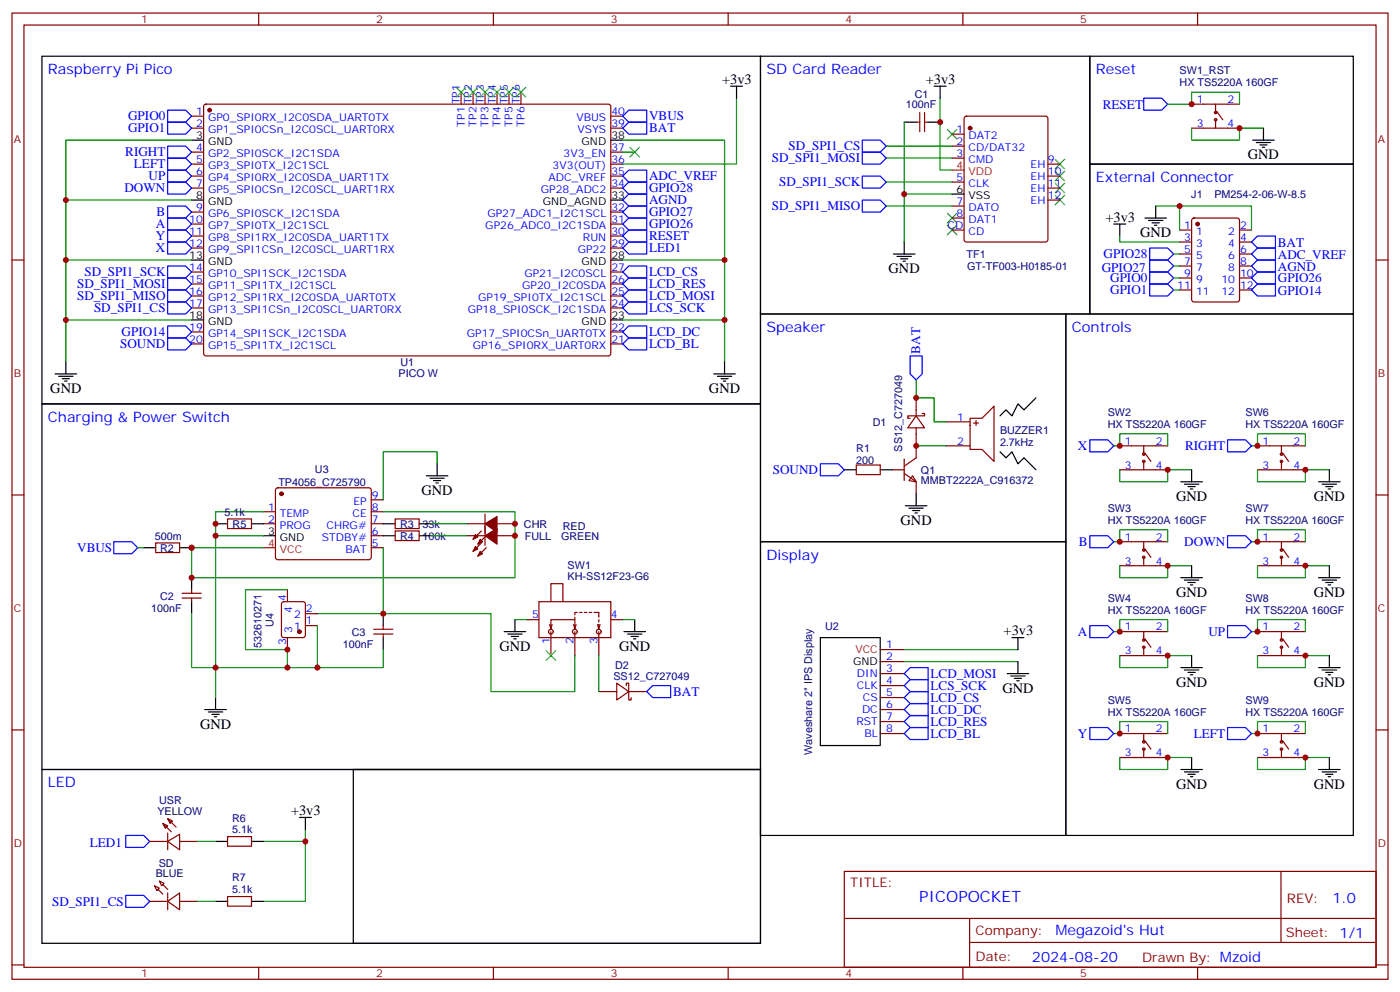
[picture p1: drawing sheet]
<svg xmlns="http://www.w3.org/2000/svg" width="412mm" height="292mm" viewBox="0 0 412 292" stroke-linecap="round" stroke-linejoin="round" font-family="sans-serif">
<g fill="none" stroke="#870000" stroke-width=".35">
<path d="M3.5 3.8h405.4v284.4h-405.4zM7.1 7.4h398.2v277.3h-398.2zM76.2 3.8v3.6M145.3 3.8v3.6M214.5 3.8v3.6M283.6 3.8v3.6M352.8 3.8v3.6M56.4 34.2h3.6M56.4 37.7h3.6M60.2 30.9l.5-.2h118.8l.4 .7v72.9l-.7 .4h-118.8l-.4-.7v-72.6zM135.8 27.1v3.6M139.3 27.1v3.6"/>
<path d="M142.9 27.1v3.6M146.4 27.1v3.6M149.9 27.1v3.6M153.5 27.1v3.6M179.9 34.2h3.5M179.9 37.7h3.5M269.9 35.9h1M270.9 33.1v5.7M272.3 33.1v5.7M272.3 35.9h1.1M280.5 39.5h3.5M284.2 34.4l.5-.2h23.3l.6 .4 .1 35.9-.5 .7h-23.5l-.7-.4v-35.9z"/>
<path d="M351 37.7h14.1M351 30.7h14.1M358.1 30.7v2.4M358.1 35.2v2.5M358.4 32.8l1.8 2.4M56.4 44.8h3.6M56.4 48.3h3.6M56.4 51.8h3.6M56.4 55.4h3.6M179.9 44.8h3.5M179.9 48.3h3.5M179.9 51.8h3.5"/>
<path d="M179.9 55.4h3.5M280.5 43h3.5M280.5 46.5h3.5M280.5 53.6h3.5M308.7 48.3h3.5M308.7 51.8h3.5M308.7 55.4h3.5M308.7 58.9h3.5M3.5 76.5h3.6M56.4 62.4h3.6M56.4 65.9h3.6M56.4 69.5h3.6"/>
<path d="M56.4 73h3.6M179.9 62.4h3.5M179.9 65.9h3.5M179.9 69.5h3.5M179.9 73h3.5M280.5 60.6h3.5M280.5 64.2h3.5M280.5 67.7h3.5M347.5 67.7h3.5M347.5 71.2h3.5M347.5 74.8h3.5M347.5 78.3h3.5"/>
<path d="M351.2 64.4l.5-.2h12.7l.7 .4v23.6l-.4 .6-13 .1-.6-.5-.1-23.5zM365.1 67.7h3.6M365.1 71.2h3.6M365.1 74.8h3.6M365.1 78.3h3.6M405.3 76.5h3.6M56.4 80h3.6M56.4 83.6h3.6M56.4 87.1h3.6M56.4 90.6h3.6M56.4 97.7h3.6M179.9 80h3.5"/>
<path d="M179.9 83.6h3.5M179.9 87.1h3.5M179.9 90.6h3.5M179.9 97.7h3.5M347.5 85.3h3.5M347.5 81.8h3.5M365.1 85.3h3.6M365.1 81.8h3.6M56.4 101.2h3.6M179.9 101.2h3.5M269.9 117.1v5.3M252.2 136.8h7.1v2.9h-7.1z"/>
<path d="M262.8 138.3h3.5M266.3 139.3l3.6 2.5v3.5M266.3 135.1v6.3M269.9 122.4l2.4 3.5h-4.9zM269.9 125.9v8.8l-3.6 2.5M271.6 121.7h.7v.7h-4.9v.7h.7M278.7 131.2h7.1M278.7 124.1h7.1M285.8 123.1h3.5l3.5-3.5v16.2l-3.5-3.5h-3.5zM286.8 124.5h1.4M287.5 123.8v1.4M329.8 131.2h14.2"/>
<path d="M329.8 138.3h14.2M336.9 131.2v2.5M336.9 135.8v2.5M337.3 133.3l1.7 2.5M370.4 131.2h14.1M370.4 138.3h14.1M377.5 131.2v2.5M377.5 135.8v2.5M377.8 133.3l1.8 2.5M3.5 145.7h3.6M45.9 159.8h7v2.8h-7zM67 152.7h7.1v2.8h-7.1z"/>
<path d="M77.6 150.6h3.5M77.6 154.1h3.5M81.4 143.8l.4-.3h26.9l.5 .3 .2 .5-.1 20-.6 .4-27.1-.1-.5-.6v-19.7zM109.4 150.6h3.5M109.4 154.1h3.5M109.4 157.7h3.5M109.4 147.1h3.5M116.4 152.7h7.1v2.8h-7.1zM116.4 156.2h7.1v2.9h-7.1zM137.6 154.1h5.3M137.6 157.7h5.3M141.8 156.2l-2.5 2.5"/>
<path d="M141.8 159.8l-2.5 2.4M142.9 151.3v9.2M143.2 157.7l-2.4 2.4M146.4 154.1h5.3M146.4 157.7h5.3M268.8 140l1.1 1.8-2.1-.4zM329.8 159.4h14.2M336.9 159.4v2.5M370.4 159.4h14.1M377.5 159.4v2.5M405.3 145.7h3.6M53.6 176h5.7"/>
<path d="M53.6 174.6h5.7M56.4 173.5v1.1M56.4 176v1.1M83.1 177.3l.5-.2h5.7l.6 .4 .1 9.4-.5 .7h-5.9l-.6-.4-.1-9.4zM84.7 173.5v3.6M109.4 161.2h3.5M143.2 161.2l-2.4 2.5M158.7 177.1h21.2v10.5h-21.2zM162.3 177.1v-5.3h3.5v5.3M329.8 166.5h14.2M336.9 164v2.5M337.3 161.5l1.7 2.5"/>
<path d="M370.4 166.5h14.1M377.5 164v2.5M377.8 161.5l1.8 2.5M84.7 187.6v3.6M90 184.1h3.5M90 180.6h3.5M110.1 186.6h5.6M110.1 185.2h5.6M112.9 184.1v1.1M112.9 186.6v1M155.2 182.4h3.5M161.9 183.8l.4 1.4"/>
<path d="M162.3 185.2v-2.8h7v2.8M162.3 185.9v7M162.6 183.8l-.3 1.4M169 183.8l.3 1.4M169.3 181.6v.8M169.3 185.9v7M169.7 183.8l-.4 1.4M170 180.2h-.7v.7M170.7 180.2h.7M172.2 180.2h.7M173.6 180.2h.7M175 180.2h1.4v1.4"/>
<path d="M176 183.8l.4 1.4 .3-1.4M176.4 182.4v.7M176.4 183.8v.7M176.4 185.9v7M179.9 182.4h3.5M259.3 191.2h7M259.3 194.7h7M259.3 198.2h7M329.8 185.9h14.2M329.8 192.9h14.2M336.9 185.9v2.4M336.9 190.5v2.4"/>
<path d="M337.3 188l1.7 2.5M370.4 185.9h14.1M370.4 192.9h14.1M377.5 185.9v2.4M377.5 190.5v2.4M377.8 188l1.8 2.5M3.5 214.8h3.6M176.4 203.5h5.3M181.7 201l3.5 2.5-3.5 2.5zM184.5 201.8v-.8h.7v5h.7v-.7M185.2 203.5h5.3M259.3 201.8h7"/>
<path d="M259.3 205.3h7M259.3 208.8h7M259.3 212.3h7M259.3 215.9h7M329.8 215.9h14.2M336.9 215.9v2.4M337.3 218l1.7 2.5M370.4 215.9h14.1M377.5 215.9v2.4M377.8 218l1.8 2.5M405.3 214.8h3.6M329.8 222.9h14.2"/>
<path d="M336.9 220.5v2.4M370.4 222.9h14.1M377.5 220.5v2.4M44.1 247.6h5.3M46.9 259.3l1.4 .7-.7 .7zM48 242.3l1.4 .7-.7 .7zM48 242.3l2.4 2.5M49.4 247.6l3.5-2.1v4.6zM49.4 240.9l1.4 .7-.7 .7zM49.4 245.1v5M49.4 240.9l2.5 2.5M52.9 247.6h5.3"/>
<path d="M67 246.2h7.1v2.8h-7.1zM248.7 256.4h156.6v28.3h-156.6zM377.3 256.5v20.8M44.1 265.3h5.3M45.5 260.7l1.4 .7-.7 .7zM49.4 265.3l3.5-2.5v4.9zM49.4 262.8v4.9M52.9 265.3h5.3M67 263.8h7.1v2.9h-7.1zM248.7 270.3h156.5M285.6 277.3h119.6M285.6 270.3v14.1"/>
<path d="M3.5 284h3.6M76.2 284.7v3.5M145.3 284.7v3.5M214.5 284.7v3.5M283.6 284.7v3.5M352.8 284.7v3.5M405.3 284h3.6"/>
<circle cx="358.1" cy="33.1" r=".35"/>
<circle cx="358.1" cy="35.2" r=".35"/>
<circle cx="336.9" cy="135.8" r=".35"/>
<circle cx="336.9" cy="133.7" r=".35"/>
<circle cx="377.5" cy="133.7" r=".35"/>
<circle cx="377.5" cy="135.8" r=".35"/>
<circle cx="336.9" cy="164" r=".35"/>
<circle cx="336.9" cy="161.9" r=".35"/>
<circle cx="377.5" cy="164" r=".35"/>
<circle cx="377.5" cy="161.9" r=".35"/>
<circle cx="162.3" cy="185.9" r=".71"/>
<circle cx="169.3" cy="185.9" r=".71"/>
<circle cx="176.4" cy="185.9" r=".71"/>
<circle cx="336.9" cy="190.5" r=".35"/>
<circle cx="336.9" cy="188.3" r=".35"/>
<circle cx="377.5" cy="190.5" r=".35"/>
<circle cx="377.5" cy="188.3" r=".35"/>
<circle cx="336.9" cy="218.3" r=".35"/>
<circle cx="377.5" cy="218.3" r=".35"/>
<circle cx="336.9" cy="220.5" r=".35"/>
<circle cx="377.5" cy="220.5" r=".35"/>
</g>
<g fill="#870000" stroke="#870000" stroke-width=".35">
<path d="M140.1 157.3l.7 .7-1.5 .7z"/>
<path d="M141.5 158.7l.7 .7-1.4 .7z"/>
<path d="M142.9 154.1l3.5-2.1v4.6z"/>
<path d="M140.1 160.8l.7 .7-1.5 .7z"/>
<path d="M141.5 162.2l.7 .7-1.4 .8z"/>
<path d="M142.9 157.7l3.5-2.2v4.6z"/>
<path d="M46.6 261.7l1.4 1.4z"/>
<path d="M48 260.3l1.4 1.4z"/>
<circle cx="61.7" cy="32.4" r=".53"/>
<circle cx="285.7" cy="37.7" r=".53"/>
<circle cx="352.8" cy="65.9" r=".53"/>
<circle cx="82.9" cy="145.3" r=".53"/>
<circle cx="88.2" cy="185.9" r=".53"/>
</g>
<g fill="none" stroke="#000" stroke-width=".35">
<path d="M12.3 16.5h211.7v102.4h-211.7zM224 16.5h97v75.9h-97zM321 16.5h77.6v31.8h-77.6zM215.2 25.4h3.5M217 25.4v3.5M266.3 35.9h3.6M273.4 35.9h3.5M275.2 25.4h3.5M276.9 25.4v3.5M372.2 37.7v3.5M56.4 41.2h3.6M56.4 58.9h3.6"/>
<path d="M179.9 41.2h3.5M179.9 58.9h3.5M280.5 57.1h3.5M321 48.3h77.6v44.1h-77.6zM369 41.2h6.4M370.1 41.9h4.2M371.1 42.7h2.1M371.8 43.4h.7M56.4 76.5h3.6M179.9 76.5h3.5M263.2 74.8h6.3M264.2 75.5h4.3"/>
<path d="M265.3 76.2h2.1M266 76.9h.7M266.3 71.2v3.6M328.1 65.9h3.5M329.8 65.9v3.6M337.3 64.2h6.3M338.3 64.9h4.2M339.4 65.6h2.1M340.1 66.3h.7M340.4 60.6v3.6M56.4 94.2h3.6M179.9 94.2h3.5"/>
<path d="M224 92.4h90v67h-90zM314 92.4h84.6v153.5h-84.6zM12.3 118.9h211.7v107.5h-211.7zM16.2 110h6.4M17.3 110.7h4.2M18.3 111.4h2.2M19 112.1h.8M19.4 106.5v3.5M210.3 110h6.3M211.3 110.7h4.2M212.4 111.4h2.1M213.1 112.1h.7"/>
<path d="M213.4 106.5v3.5M305.2 117.1l-3.6 3.5-1.7-1.7-1.8 3.5-1.8-1.8-1.7 1.8M128.8 136.5v3.5M248.7 138.3h3.5M259.3 138.3h3.5M294.6 133l1.7 1.7 1.8-1.7 1.8 3.5 1.7-1.8 3.6 3.6M351 138.3v3.5M391.6 138.3v3.5M63.5 154.1h3.5M74.1 154.1h3.5M77.6 157.7h3.5M112.9 157.7h3.5"/>
<path d="M112.9 154.1h3.5M123.5 157.7h3.5M123.5 154.1h3.5M125.6 140h6.3M126.6 140.7h4.3M127.7 141.4h2.1M128.4 142.1h.7M224 159.4h90v86.5h-90zM266.7 148.8h6.3M267.8 149.5h4.2M268.8 150.2h2.1M269.5 151h.7"/>
<path d="M269.9 145.3v3.5M347.8 141.8h6.4M348.9 142.5h4.2M350 143.2h2.1M350.7 143.9h.7M388.4 141.8h6.4M389.5 142.5h4.2M390.5 143.2h2.1M391.2 143.9h.7M42.3 161.2h3.6M52.9 161.2h3.5M56.4 170v3.5"/>
<path d="M56.4 177.1v3.5M347.8 170h6.4M348.9 170.7h4.2M350 171.4h2.1M350.7 172.1h.7M351 166.5v3.5M388.4 170h6.4M389.5 170.7h4.2M390.5 171.4h2.1M391.2 172.1h.7M391.6 166.5v3.5M112.9 180.6v3.5"/>
<path d="M112.9 187.6v3.6M148.5 185.9h6.4M149.6 186.6h4.2M150.6 187.3h2.2M151.3 188h.7M151.7 182.4v3.5M183.8 185.9h6.3M184.9 186.6h4.2M185.9 187.3h2.1M186.6 188h.7M187 182.4v3.5M241.7 187.6h17.6v31.8h-17.6z"/>
<path d="M296.7 198.2h6.3M297.7 198.9h4.3M298.1 187.6h3.5M298.8 199.6h2.1M299.9 187.6v3.6M299.9 194.7v3.5M347.8 196.5h6.4M348.9 197.2h4.2M350 197.9h2.1M350.7 198.6h.7M351 192.9v3.6M388.4 196.5h6.4"/>
<path d="M389.5 197.2h4.2M390.5 197.9h2.1M391.2 198.6h.7M391.6 192.9v3.6M60.3 208.8h6.4M61.4 209.5h4.2M62.4 210.2h2.2M63.1 210.9h.8M63.5 205.3v3.5M299.5 200.3h.7M12.3 226.4h211.7v51.2h-211.7zM104.1 226.4h119.9v51.2h-119.9z"/>
<path d="M347.8 226.4h6.4M348.9 227.2h4.2M350 227.9h2.1M350.7 228.6h.7M351 222.9v3.5M388.4 226.4h6.4M389.5 227.2h4.2M390.5 227.9h2.1M391.2 228.6h.7M391.6 222.9v3.5M63.5 247.6h3.5M74.1 247.6h3.5"/>
<path d="M88.2 240.6h3.5M90 240.6v3.5M63.5 265.3h3.5M74.1 265.3h3.5"/>
</g>
<g fill="none" stroke="#008700" stroke-width=".35">
<path d="M217 28.9v19.4h-33.6M266.3 35.9v21.2M276.9 28.9v21.2h3.6M344 30.7h7v-3.6h14.1v3.6M351 37.7v3.5h14.1v-3.5h7.1M19.4 58.9h37M56.4 41.2h-37v65.3M183.4 41.2h30v35.3M183.4 44.8h3.6M261.1 43h19.4M261.1 53.6h19.4M261.1 46.5h19.4"/>
<path d="M280.5 57.1h-14.2v14.1M19.4 76.5h37M183.4 76.5h30v17.7h-30M261.1 60.6h19.4M329.8 69.5v1.7h17.7M340.4 60.6h28.3v7.1M345.7 78.3h1.8M345.7 74.8h1.8M347.5 60.6v7.1M19.4 94.2h37M213.4 94.2v12.3M345.7 85.3h1.8"/>
<path d="M345.7 81.8h1.8M269.9 111.8v5.3h5.3v7h3.5M128.8 136.5v-3.5h-15.9v14.1M269.9 131.2h8.8M328.1 131.2h1.7v-3.5h14.2v3.5M329.8 138.3v3.5h14.2v-3.5h7M368.7 131.2h1.7v-3.5h14.1v3.5M370.4 138.3v3.5h14.1v-3.5h7.1M63.5 157.7v47.6M77.6 150.6h-14.1v7.1h14.1M112.9 150.6h38.8v19.4h-95.3v-8.8h21.2M127 154.1h10.6"/>
<path d="M127 157.7h10.6M328.1 159.4h1.7v-3.5h14.2v3.5M368.7 159.4h1.7v-3.5h14.1v3.5M40.6 161.2h1.7M84.7 173.5h-12.4v17.7h12.4v5.3M112.9 161.2v19.4h-19.4M329.8 166.5v3.5h14.2v-3.5h7M370.4 166.5v3.5h14.1v-3.5h7.1M56.4 180.6v15.9h56.5v-5.3M93.5 184.1v12.4M112.9 180.6h31.7v22.9h24.7v-10.6M151.7 182.4h3.5"/>
<path d="M176.4 192.9v10.6M183.4 182.4h3.6M266.3 194.7h33.6M266.3 191.2h33.6M328.1 185.9h1.7v-3.5h14.2v3.5M329.8 192.9v3.6h14.2v-3.6h7M368.7 185.9h1.7v-3.5h14.1v3.5M370.4 192.9v3.6h14.1v-3.6h7.1M328.1 215.9h1.7v-3.6h14.2v3.6M368.7 215.9h1.7v-3.6h14.1v3.6M329.8 222.9v3.5h14.2v-3.5h7M370.4 222.9v3.5h14.1v-3.5h7.1"/>
<path d="M58.2 247.6h5.3M77.6 247.6h12.4v17.7h-12.4M90 244.1v3.5M58.2 265.3h5.3"/>
</g>
<g fill="none" stroke="#3c3" stroke-width=".35">
<path d="M134.4 25.7l2.8 2.8M137.2 25.7l-2.8 2.8M137.9 25.7l2.9 2.8M140.8 25.7l-2.9 2.8M141.5 25.7l2.8 2.8M144.3 25.7l-2.8 2.8M145 25.7l2.8 2.8M147.8 25.7l-2.8 2.8M148.5 25.7l2.8 2.8M151.3 25.7l-2.8 2.8M152 25.7l2.9 2.8M154.9 25.7l-2.9 2.8"/>
<path d="M279 38.1l2.9 2.8M281.9 38.1l-2.9 2.8M185.6 43.4l2.8 2.8M188.4 43.4l-2.8 2.8M310.8 57.5l2.8 2.8M310.8 53.9l2.8 2.9M310.8 50.4l2.8 2.8M310.8 46.9l2.8 2.8M313.6 57.5l-2.8 2.8M313.6 53.9l-2.8 2.9M313.6 50.4l-2.8 2.8M313.6 46.9l-2.8 2.8"/>
<path d="M279 66.3l2.9 2.8M279 62.8l2.9 2.8M281.9 66.3l-2.9 2.8M281.9 62.8l-2.9 2.8M160.9 191.5l2.8 2.8M163.7 191.5l-2.8 2.8"/>
</g>
<g fill="none" stroke="#00f" stroke-width=".35">
<path d="M49.4 32.4h5.3l1.7 1.8-1.7 1.7h-5.3zM49.4 35.9h5.3l1.7 1.8-1.7 1.8h-5.3zM183.4 37.7l1.8-1.8h5.3v3.6h-5.3zM185.2 32.4h5.3v3.5h-5.3l-1.8-1.7zM336.9 28.9h5.3l1.8 1.8-1.8 1.7h-5.3zM49.4 43h5.3l1.7 1.8-1.7 1.7h-5.3zM49.4 46.5h5.3l1.7 1.8-1.7 1.8h-5.3zM49.4 50.1h5.3l1.7 1.7-1.7 1.8h-5.3zM49.4 53.6h5.3l1.7 1.8-1.7 1.7h-5.3zM183.4 55.4l1.8-1.8h5.3v3.5h-5.3zM183.4 58.9l1.8-1.8h5.3v3.5h-5.3zM185.2 50.1h5.3v3.5h-5.3l-1.8-1.8z"/>
<path d="M254 58.9h5.3l1.8 1.7-1.8 1.8h-5.3zM254 44.8h5.3l1.8 1.7-1.8 1.8h-5.3zM254 41.2h5.3l1.8 1.8-1.8 1.8h-5.3zM254 51.8h5.3l1.8 1.8-1.8 1.8h-5.3zM49.4 60.6h5.3l1.7 1.8-1.7 1.8h-5.3zM49.4 64.2h5.3l1.7 1.7-1.7 1.8h-5.3zM49.4 67.7h5.3l1.7 1.8-1.7 1.7h-5.3zM49.4 71.2h5.3l1.7 1.8-1.7 1.8h-5.3zM49.4 78.3h5.3l1.7 1.7-1.7 1.8h-5.3zM183.4 62.4l1.8-1.8h5.3v3.6h-5.3zM183.4 65.9l1.8-1.7h5.3v3.5h-5.3zM183.4 73l1.8-1.8h5.3v3.6h-5.3z"/>
<path d="M185.2 67.7h5.3v3.5h-5.3l-1.8-1.7zM338.7 76.5h5.3l1.7 1.8-1.7 1.7h-5.3zM338.7 73h5.3l1.7 1.8-1.7 1.7h-5.3zM368.7 74.8l1.7-1.8h5.3v3.5h-5.3zM370.4 76.5h5.3v3.5h-5.3l-1.7-1.7zM370.4 69.5h5.3v3.5h-5.3l-1.7-1.8zM49.4 81.8h5.3l1.7 1.8-1.7 1.7h-5.3zM49.4 85.3h5.3l1.7 1.8-1.7 1.8h-5.3zM49.4 88.9h5.3l1.7 1.7-1.7 1.8h-5.3zM49.4 95.9h5.3l1.7 1.8-1.7 1.7h-5.3zM49.4 99.4h5.3l1.7 1.8-1.7 1.8h-5.3zM183.4 80l1.8-1.7h5.3v3.5h-5.3z"/>
<path d="M183.4 83.6l1.8-1.8h5.3v3.5h-5.3zM183.4 87.1l1.8-1.8h5.3v3.6h-5.3zM183.4 90.6l1.8-1.7h5.3v3.5h-5.3zM183.4 97.7l1.8-1.8h5.3v3.5h-5.3zM338.7 80h5.3l1.7 1.8-1.7 1.8h-5.3zM338.7 83.6h5.3l1.7 1.7-1.7 1.8h-5.3zM368.7 81.8l1.7-1.8h5.3v3.6h-5.3zM370.4 83.6h5.3v3.5h-5.3l-1.7-1.8zM183.4 101.2l1.8-1.8h5.3v3.6h-5.3zM268.1 104.7h3.5v5.3l-1.7 1.8-1.8-1.8zM241.7 136.5h5.2l1.8 1.8-1.8 1.7h-5.2zM321 129.4h5.3l1.8 1.8-1.8 1.8h-5.3z"/>
<path d="M361.6 129.4h5.3l1.8 1.8-1.8 1.8h-5.3zM33.5 159.4h5.3l1.8 1.8-1.8 1.7h-5.3zM321 157.7h5.3l1.8 1.7-1.8 1.8h-5.3zM361.6 157.7h5.3l1.8 1.7-1.8 1.8h-5.3zM266.3 198.2l1.8-1.7h5.3v3.5h-5.3zM321 184.1h5.3l1.8 1.8-1.8 1.7h-5.3zM361.6 184.1h5.3l1.8 1.8-1.8 1.7h-5.3zM190.5 203.5l1.8-1.7h5.3v3.5h-5.3zM266.3 205.3l1.8-1.8h5.3v3.5h-5.3zM266.3 212.3l1.8-1.7h5.3v3.5h-5.3zM266.3 201.8l1.8-1.8h5.3v3.5h-5.3zM266.3 208.8l1.8-1.8h5.3v3.6h-5.3z"/>
<path d="M266.3 215.9l1.8-1.8h5.3v3.5h-5.3zM321 214.1h5.3l1.8 1.8-1.8 1.7h-5.3zM361.6 214.1h5.3l1.8 1.8-1.8 1.7h-5.3zM37 245.9h5.3l1.8 1.7-1.8 1.8h-5.3zM37 263.5h5.3l1.8 1.8-1.8 1.7h-5.3z"/>
</g>
<path d="M280.5 50.1h3.5M77.6 161.2h3.5" fill="none" stroke="#f00" stroke-width=".35"/>
<g fill="#c00">
<circle cx="19.4" cy="76.5" r=".88"/>
<circle cx="19.4" cy="94.2" r=".88"/>
<circle cx="19.4" cy="58.9" r=".88"/>
<circle cx="213.4" cy="94.2" r=".88"/>
<circle cx="213.4" cy="76.5" r=".88"/>
<circle cx="276.9" cy="35.9" r=".88"/>
<circle cx="266.3" cy="57.1" r=".88"/>
<circle cx="347.5" cy="60.6" r=".88"/>
<circle cx="365.1" cy="37.7" r=".88"/>
<circle cx="351" cy="30.7" r=".88"/>
<circle cx="269.9" cy="117.1" r=".88"/>
<circle cx="269.9" cy="131.2" r=".88"/>
<circle cx="344" cy="138.3" r=".88"/>
<circle cx="329.8" cy="131.2" r=".88"/>
<circle cx="329.8" cy="159.4" r=".88"/>
<circle cx="344" cy="166.5" r=".88"/>
<circle cx="329.8" cy="185.9" r=".88"/>
<circle cx="344" cy="192.9" r=".88"/>
<circle cx="329.8" cy="215.9" r=".88"/>
<circle cx="344" cy="222.9" r=".88"/>
<circle cx="370.4" cy="131.2" r=".88"/>
<circle cx="384.5" cy="138.3" r=".88"/>
<circle cx="370.4" cy="159.4" r=".88"/>
<circle cx="384.5" cy="166.5" r=".88"/>
<circle cx="370.4" cy="185.9" r=".88"/>
<circle cx="384.5" cy="192.9" r=".88"/>
<circle cx="370.4" cy="215.9" r=".88"/>
<circle cx="384.5" cy="222.9" r=".88"/>
<circle cx="56.4" cy="161.2" r=".88"/>
<circle cx="63.5" cy="154.1" r=".88"/>
<circle cx="56.4" cy="170" r=".88"/>
<circle cx="151.7" cy="154.1" r=".88"/>
<circle cx="151.7" cy="157.7" r=".88"/>
<circle cx="63.5" cy="157.7" r=".88"/>
<circle cx="90" cy="247.6" r=".88"/>
<circle cx="112.9" cy="180.6" r=".88"/>
<circle cx="93.5" cy="196.5" r=".88"/>
<circle cx="84.7" cy="196.5" r=".88"/>
<circle cx="84.7" cy="191.2" r=".88"/>
<circle cx="63.5" cy="196.5" r=".88"/>
</g>
<text font-size="4.6" fill="#00f" x="270.8" y="265.5">PICOPOCKET</text>
<g font-size="4.2" fill="#00f">
<text x="14.1" y="21.8">Raspberry Pi Pico</text>
<text x="225.8" y="21.8">SD Card Reader</text>
<text x="322.8" y="21.8">Reset</text>
<text x="322.8" y="53.6">External Connector</text>
<text x="225.8" y="97.7">Speaker</text>
<text x="315.7" y="97.7">Controls</text>
<text x="14.1" y="124.1">Charging &amp; Power Switch</text>
<text x="225.8" y="164.7">Display</text>
<text x="14.1" y="231.7">LED</text>
<text x="392.5" y="265.7">1.0</text>
<text x="310.9" y="275.3">Megazoid's Hut</text>
<text x="304" y="283.1">2024-08-20</text>
</g>
<g font-size="4.2">
<text x="212.7" y="24.7">+3v3</text>
<text x="272.7" y="24.7">+3v3</text>
<text x="367.6" y="46.9">GND</text>
<text x="325.6" y="65.2">+3v3</text>
<text x="335.8" y="69.8">GND</text>
<text x="261.8" y="80.4">GND</text>
<text x="14.8" y="115.7">GND</text>
<text x="208.8" y="115.7">GND</text>
<text x="124.2" y="145.7">GND</text>
<text x="346.4" y="147.4">GND</text>
<text x="387" y="147.4">GND</text>
<text x="265.3" y="154.5">GND</text>
<text x="346.4" y="175.6">GND</text>
<text x="387" y="175.6">GND</text>
<text x="147.1" y="191.5">GND</text>
<text x="182.4" y="191.5">GND</text>
<text x="295.6" y="186.9">+3v3</text>
<text x="295.3" y="203.9">GND</text>
<text x="346.4" y="202.1">GND</text>
<text x="387" y="202.1">GND</text>
<text x="58.9" y="214.5">GND</text>
<text x="346.4" y="232.1">GND</text>
<text x="387" y="232.1">GND</text>
<text x="85.7" y="239.9">+3v3</text>
</g>
<g font-size="3.9" fill="#00f">
<text x="37.7" y="35.4">GPIO0</text>
<text x="191.2" y="35.4">VBUS</text>
<text x="324.9" y="32">RESET</text>
<text x="37.7" y="39">GPIO1</text>
<text x="191.2" y="38.9">BAT</text>
<text x="36.9" y="46">RIGHT</text>
<text x="227.3" y="47.7">SD_SPI1_MOSI</text>
<text x="232.3" y="44.2">SD_SPI1_CS</text>
<text x="39.4" y="49.5">LEFT</text>
<text x="43.8" y="53.1">UP</text>
<text x="191.2" y="53">ADC_VREF</text>
<text x="36.7" y="56.6">DOWN</text>
<text x="191.2" y="56.6">GPIO28</text>
<text x="229.5" y="54.8">SD_SPI1_SCK</text>
<text x="46.1" y="63.7">B</text>
<text x="191.2" y="60.1">AGND</text>
<text x="191.2" y="63.6">GPIO27</text>
<text x="227.3" y="61.9">SD_SPI1_MISO</text>
<text x="45.9" y="67.2">A</text>
<text x="45.9" y="70.7">Y</text>
<text x="191.2" y="67.1">GPIO26</text>
<text x="191.2" y="70.7">RESET</text>
<text x="45.9" y="74.2">X</text>
<text x="191.2" y="74.2">LED1</text>
<text x="325.1" y="76">GPIO28</text>
<text x="376.4" y="76.1">ADC_VREF</text>
<text x="376.4" y="72.6">BAT</text>
<text x="24.9" y="81.3">SD_SPI1_SCK</text>
<text x="191.2" y="81.2">LCD_CS</text>
<text x="324.6" y="79.9">GPIO27</text>
<text x="327" y="83.1">GPIO0</text>
<text x="376.4" y="83">GPIO26</text>
<text x="376.4" y="79.6">AGND</text>
<text x="22.7" y="84.8">SD_SPI1_MOSI</text>
<text x="22.7" y="88.4">SD_SPI1_MISO</text>
<text x="191.2" y="84.8">LCD_RES</text>
<text x="191.2" y="88.3">LCD_MOSI</text>
<text x="327" y="86.6">GPIO1</text>
<text x="376.4" y="86.7">GPIO14</text>
<text x="27.7" y="91.9">SD_SPI1_CS</text>
<text x="191.2" y="91.8">LCS_SCK</text>
<text x="35.8" y="98.9">GPIO14</text>
<text x="191.2" y="98.9">LCD_DC</text>
<text x="35.4" y="102.5">SOUND</text>
<text x="191.2" y="102.4">LCD_BL</text>
<text x="271.1" y="104" transform="rotate(-90 271.1 104)">BAT</text>
<text x="317.5" y="132.4">X</text>
<text x="349.1" y="132.4">RIGHT</text>
<text x="227.6" y="139.5">SOUND</text>
<text x="317.8" y="160.6">B</text>
<text x="348.9" y="160.6">DOWN</text>
<text x="22.7" y="162.5">VBUS</text>
<text x="317.5" y="187.1">A</text>
<text x="356" y="187.1">UP</text>
<text x="274.1" y="203">LCS_SCK</text>
<text x="274.1" y="199.4">LCD_MOSI</text>
<text x="198.3" y="204.7">BAT</text>
<text x="274.1" y="206.5">LCD_CS</text>
<text x="274.1" y="213.5">LCD_RES</text>
<text x="274.1" y="210">LCD_DC</text>
<text x="274.1" y="217.1">LCD_BL</text>
<text x="317.5" y="217.1">Y</text>
<text x="351.7" y="217.1">LEFT</text>
<text x="26.5" y="249.2">LED1</text>
<text x="15.3" y="266.5">SD_SPI1_CS</text>
</g>
<g font-size="3.9" fill="#800">
<text x="250.5" y="261">TITLE:</text>
<text x="379.1" y="265.7">REV:</text>
<text x="287.4" y="275.2">Company:</text>
<text x="378.7" y="275.8">Sheet: 1/1</text>
<text x="287.4" y="282.9">Date:</text>
<text x="336.4" y="283">Drawn By: Mzoid</text>
</g>
<g font-size="3.2" fill="#800">
<text x="41.6" y="6.8">1</text>
<text x="110.8" y="6.8">2</text>
<text x="179.9" y="6.8">3</text>
<text x="249.1" y="6.8">4</text>
<text x="318.2" y="6.8">5</text>
<text x="4.1" y="41.9">A</text>
<text x="405.9" y="41.9">A</text>
<text x="4.1" y="111.1">B</text>
<text x="405.9" y="111.1">B</text>
<text x="4.1" y="180.2">C</text>
<text x="405.9" y="180.2">C</text>
<text x="4.1" y="249.4">D</text>
<text x="405.9" y="249.4">D</text>
<text x="41.6" y="287.7">1</text>
<text x="110.8" y="287.7">2</text>
<text x="179.9" y="287.7">3</text>
<text x="249.1" y="287.7">4</text>
<text x="318.2" y="287.7">5</text>
</g>
<g font-size="3.2" fill="#000080">
<text x="347.5" y="21.8">SW1_RST</text>
<text x="269.4" y="28.9">C1</text>
<text x="347.5" y="25.4">HX TS5220A 160GF</text>
<text x="266.9" y="31.8">100nF</text>
<text x="350.9" y="58.3">J1</text>
<text x="357.7" y="58.3">PM254-2-06-W-8.5</text>
<text x="284.7" y="75.9">TF1</text>
<text x="284.9" y="79.5">GT-TF003-H0185-01</text>
<text x="117.9" y="107.8">U1</text>
<text x="117.4" y="111">PICO W</text>
<text x="257.1" y="125.3">D1</text>
<text x="326.3" y="125.9">HX TS5220A 160GF</text>
<text x="326.3" y="122.4">SW2</text>
<text x="366.9" y="125.9">HX TS5220A 160GF</text>
<text x="366.9" y="122.4">SW6</text>
<text x="294.6" y="131.2">2.7kHz</text>
<text x="294.6" y="127.7">BUZZER1</text>
<text x="252.2" y="136.5">200</text>
<text x="252.2" y="133">R1</text>
<text x="265.7" y="132.9" transform="rotate(-90 265.7 132.9)">SS12_C727049</text>
<text x="82" y="143">TP4056_C725790</text>
<text x="92.8" y="139.1">U3</text>
<text x="271.3" y="142.6">MMBT2222A_C916372</text>
<text x="271.3" y="139.4">Q1</text>
<text x="66.1" y="151.7">5.1k</text>
<text x="68.5" y="155.2">R5</text>
<text x="117.9" y="155.3">R3</text>
<text x="124.5" y="155.2">33k</text>
<text x="154.3" y="155.3">CHR</text>
<text x="165.8" y="155.9">RED</text>
<text x="326.3" y="154.1">HX TS5220A 160GF</text>
<text x="326.3" y="150.6">SW3</text>
<text x="366.9" y="154.1">HX TS5220A 160GF</text>
<text x="366.9" y="150.6">SW7</text>
<text x="45.6" y="158.8">500m</text>
<text x="117.9" y="158.8">R4</text>
<text x="124.5" y="158.8">100k</text>
<text x="154.6" y="158.8">FULL</text>
<text x="165.3" y="158.8">GREEN</text>
<text x="47.2" y="162.3">R2</text>
<text x="167.2" y="167.5">SW1</text>
<text x="167.2" y="170.7">KH-SS12F23-G6</text>
<text x="44.5" y="180">100nF</text>
<text x="47.2" y="176.4">C2</text>
<text x="326.3" y="177.1">SW4</text>
<text x="366.9" y="177.1">SW8</text>
<text x="80.5" y="184.4" transform="rotate(-90 80.5 184.4)">U4</text>
<text x="243.1" y="185.3">U2</text>
<text x="326.3" y="180.6">HX TS5220A 160GF</text>
<text x="366.9" y="180.6">HX TS5220A 160GF</text>
<text x="77" y="190.6" transform="rotate(-90 77 190.6)">532610271</text>
<text x="101" y="190.6">100nF</text>
<text x="103.6" y="187">C3</text>
<text x="181.2" y="196.8">D2</text>
<text x="180.7" y="200">SS12_C727049</text>
<text x="326.3" y="207">SW5</text>
<text x="366.9" y="207">SW9</text>
<text x="326.3" y="210.6">HX TS5220A 160GF</text>
<text x="366.9" y="210.6">HX TS5220A 160GF</text>
<text x="239.3" y="222.1" transform="rotate(-90 239.3 222.1)">Waveshare 2&quot; IPS Display</text>
<text x="46.4" y="239.9">YELLOW</text>
<text x="46.9" y="236.6">USR</text>
<text x="68.4" y="245.1">5.1k</text>
<text x="68.4" y="242">R6</text>
<text x="46.7" y="255">SD</text>
<text x="45.9" y="258.2">BLUE</text>
<text x="68.4" y="262.8">5.1k</text>
<text x="68.4" y="259.3">R7</text>
</g>
<g font-size="3.2" fill="#00f">
<text x="57.8" y="33.8">1</text>
<text x="61.3" y="35.6">GP0_SPI0RX_I2C0SDA_UART0TX</text>
<text x="135.5" y="30.7" transform="rotate(-90 135.5 30.7)">TP1</text>
<text x="139" y="30.7" transform="rotate(-90 139 30.7)">TP2</text>
<text x="142.5" y="30.7" transform="rotate(-90 142.5 30.7)">TP3</text>
<text x="146" y="30.7" transform="rotate(-90 146 30.7)">TP4</text>
<text x="149.6" y="30.7" transform="rotate(-90 149.6 30.7)">TP5</text>
<text x="153.1" y="30.7" transform="rotate(-90 153.1 30.7)">TP6</text>
<text x="169.8" y="35.6">VBUS</text>
<text x="180.1" y="33.8">40</text>
<text x="352.5" y="30.3">1</text>
<text x="361.6" y="30.3">2</text>
<text x="57.8" y="37.4">2</text>
<text x="61.3" y="39.1">GP1_SPI0CSn_I2C0SCL_UART0RX</text>
<text x="136.9" y="37.2" transform="rotate(-90 136.9 37.2)">TP1</text>
<text x="140.4" y="37.2" transform="rotate(-90 140.4 37.2)">TP2</text>
<text x="143.9" y="37.2" transform="rotate(-90 143.9 37.2)">TP3</text>
<text x="147.5" y="37.2" transform="rotate(-90 147.5 37.2)">TP4</text>
<text x="151" y="37.2" transform="rotate(-90 151 37.2)">TP5</text>
<text x="154.5" y="37.2" transform="rotate(-90 154.5 37.2)">TP6</text>
<text x="170.2" y="39.1">VSYS</text>
<text x="180.1" y="37.4">39</text>
<text x="281.8" y="39.1">1</text>
<text x="285.3" y="40.9">DAT2</text>
<text x="352.5" y="37.4">3</text>
<text x="361.6" y="37.4">4</text>
<text x="57.8" y="44.4">4</text>
<text x="57.8" y="47.9">5</text>
<text x="61.3" y="46.2">GP2_SPI0SCK_I2C1SDA</text>
<text x="166" y="46.2">3V3_EN</text>
<text x="180.1" y="47.9">36</text>
<text x="180.1" y="44.4">37</text>
<text x="281.8" y="42.7">2</text>
<text x="281.8" y="46.2">3</text>
<text x="285.3" y="44.4">CD/DAT32</text>
<text x="285.3" y="47.9">CMD</text>
<text x="308.7" y="47.9">9</text>
<text x="57.8" y="51.5">6</text>
<text x="61.3" y="49.7">GP3_SPI0TX_I2C1SCL</text>
<text x="61.3" y="53.2">GP4_SPI0RX_I2C0SDA_UART1TX</text>
<text x="161.6" y="53.2">ADC_VREF</text>
<text x="162.8" y="49.7">3V3(OUT)</text>
<text x="180.1" y="51.5">35</text>
<text x="281.8" y="53.2">5</text>
<text x="303.6" y="49.4">EH</text>
<text x="303.6" y="52.9">EH</text>
<text x="308.7" y="51.5">10</text>
<text x="57.8" y="55">7</text>
<text x="61.3" y="56.8">GP5_SPI0CSn_I2C0SCL_UART1RX</text>
<text x="159.3" y="56.8">GP28_ADC2</text>
<text x="180.1" y="55">34</text>
<text x="285.3" y="55">CLK</text>
<text x="303.6" y="56.4">EH</text>
<text x="303.6" y="59.9">EH</text>
<text x="308.7" y="55">11</text>
<text x="308.7" y="58.5">12</text>
<text x="55.8" y="65.6">10</text>
<text x="57.8" y="62.1">9</text>
<text x="61.3" y="63.8">GP6_SPI0SCK_I2C1SDA</text>
<text x="143.6" y="63.8">GP27_ADC1_I2C1SCL</text>
<text x="180.1" y="65.6">31</text>
<text x="180.1" y="62.1">32</text>
<text x="281.8" y="60.3">7</text>
<text x="281.8" y="63.8">8</text>
<text x="285.3" y="62.1">DATO</text>
<text x="285.3" y="65.6">DAT1</text>
<text x="55.8" y="69.1">11</text>
<text x="61.3" y="67.3">GP7_SPI0TX_I2C1SCL</text>
<text x="61.3" y="70.9">GP8_SPI1RX_I2C0SDA_UART1TX</text>
<text x="143" y="67.3">GP26_ADC0_I2C1SDA</text>
<text x="171.7" y="70.9">RUN</text>
<text x="180.1" y="69.1">30</text>
<text x="279.1" y="67.3">CD</text>
<text x="285.3" y="69.1">CD</text>
<text x="348.8" y="67.3">1</text>
<text x="348.8" y="70.9">3</text>
<text x="352.3" y="69.1">1</text>
<text x="361.8" y="69.1">2</text>
<text x="365.3" y="70.9">4</text>
<text x="365.3" y="67.3">2</text>
<text x="55.8" y="72.6">12</text>
<text x="61.3" y="74.4">GP9_SPI1CSn_I2C0SCL_UART1RX</text>
<text x="170.2" y="74.4">GP22</text>
<text x="180.1" y="72.6">29</text>
<text x="348.8" y="74.4">5</text>
<text x="348.8" y="77.9">7</text>
<text x="352.3" y="72.6">3</text>
<text x="352.3" y="76.2">5</text>
<text x="361.8" y="76.2">6</text>
<text x="361.8" y="72.6">4</text>
<text x="365.3" y="77.9">8</text>
<text x="365.3" y="74.4">6</text>
<text x="55.8" y="79.7">14</text>
<text x="55.8" y="83.2">15</text>
<text x="61.3" y="81.5">GP10_SPI1SCK_I2C1SDA</text>
<text x="154.5" y="81.5">GP21_I2C0SCL</text>
<text x="180.1" y="83.2">26</text>
<text x="180.1" y="79.7">27</text>
<text x="348.8" y="81.5">9</text>
<text x="352.3" y="79.7">7</text>
<text x="352.3" y="83.2">9</text>
<text x="359.8" y="83.2">10</text>
<text x="361.8" y="79.7">8</text>
<text x="365.3" y="81.5">10</text>
<text x="55.8" y="86.7">16</text>
<text x="61.3" y="85">GP11_SPI1TX_I2C1SCL</text>
<text x="61.3" y="88.5">GP12_SPI1RX_I2C0SDA_UART0TX</text>
<text x="140.9" y="88.5">GP19_SPI0TX_I2C1SCL</text>
<text x="153.8" y="85">GP20_I2C0SDA</text>
<text x="180.1" y="86.7">25</text>
<text x="346.8" y="85">11</text>
<text x="352.3" y="86.7">11</text>
<text x="359.8" y="86.7">12</text>
<text x="365.3" y="85">12</text>
<text x="55.8" y="90.3">17</text>
<text x="61.3" y="92">GP13_SPI1CSn_I2C0SCL_UART0RX</text>
<text x="137.8" y="92">GP18_SPI0SCK_I2C1SDA</text>
<text x="180.1" y="90.3">24</text>
<text x="55.8" y="97.3">19</text>
<text x="55.8" y="100.9">20</text>
<text x="61.3" y="99.1">GP14_SPI1SCK_I2C1SDA</text>
<text x="137.5" y="99.1">GP17_SPI0CSn_UART0TX</text>
<text x="180.1" y="100.9">21</text>
<text x="180.1" y="97.3">22</text>
<text x="61.3" y="102.6">GP15_SPI1TX_I2C1SCL</text>
<text x="139.3" y="102.6">GP16_SPI0RX_UART0RX</text>
<text x="282" y="123.8">1</text>
<text x="282" y="130.8">2</text>
<text x="331.4" y="130.8">1</text>
<text x="340.4" y="130.8">2</text>
<text x="371.9" y="130.8">1</text>
<text x="381" y="130.8">2</text>
<text x="331.4" y="137.9">3</text>
<text x="340.4" y="137.9">4</text>
<text x="371.9" y="137.9">3</text>
<text x="381" y="137.9">4</text>
<text x="104.1" y="148.5">EP</text>
<text x="109.5" y="146.7">9</text>
<text x="78.9" y="150.2">1</text>
<text x="78.9" y="153.8">2</text>
<text x="82.4" y="152">TEMP</text>
<text x="82.4" y="155.5">PROG</text>
<text x="96.2" y="155.5">CHRG#</text>
<text x="103.8" y="152">CE</text>
<text x="109.5" y="153.8">7</text>
<text x="109.5" y="150.2">8</text>
<text x="94.8" y="159.1">STDBY#</text>
<text x="109.5" y="160.8">5</text>
<text x="109.5" y="157.3">6</text>
<text x="331.4" y="159.1">1</text>
<text x="340.4" y="159.1">2</text>
<text x="371.9" y="159.1">1</text>
<text x="381" y="159.1">2</text>
<text x="101.8" y="162.6">BAT</text>
<text x="331.4" y="166.1">3</text>
<text x="340.4" y="166.1">4</text>
<text x="371.9" y="166.1">3</text>
<text x="381" y="166.1">4</text>
<text x="84.3" y="176.9" transform="rotate(-90 84.3 176.9)">4</text>
<text x="86.1" y="180.4" transform="rotate(-90 86.1 180.4)">4</text>
<text x="86.6" y="185.5">1</text>
<text x="86.6" y="182">2</text>
<text x="90.1" y="183.8">1</text>
<text x="90.1" y="180.2">2</text>
<text x="156.7" y="182">5</text>
<text x="179.9" y="182">4</text>
<text x="331.4" y="185.5">1</text>
<text x="340.4" y="185.5">2</text>
<text x="371.9" y="185.5">1</text>
<text x="381" y="185.5">2</text>
<text x="84.3" y="189.8" transform="rotate(-90 84.3 189.8)">3</text>
<text x="86.1" y="186.3" transform="rotate(-90 86.1 186.3)">3</text>
<text x="161.9" y="189.7" transform="rotate(-90 161.9 189.7)">1</text>
<text x="169" y="189.7" transform="rotate(-90 169 189.7)">2</text>
<text x="176" y="189.7" transform="rotate(-90 176 189.7)">3</text>
<text x="261.1" y="190.8">1</text>
<text x="261.1" y="194.3">2</text>
<text x="261.1" y="197.9">3</text>
<text x="331.4" y="192.6">3</text>
<text x="340.4" y="192.6">4</text>
<text x="371.9" y="192.6">3</text>
<text x="381" y="192.6">4</text>
<text x="252.4" y="202.8">CLK</text>
<text x="252.4" y="199.3">DIN</text>
<text x="261.1" y="201.4">4</text>
<text x="253.9" y="209.9">DC</text>
<text x="254.2" y="206.3">CS</text>
<text x="261.1" y="204.9">5</text>
<text x="261.1" y="208.5">6</text>
<text x="252.3" y="213.4">RST</text>
<text x="261.1" y="212">7</text>
<text x="261.1" y="215.5">8</text>
<text x="331.4" y="215.5">1</text>
<text x="340.4" y="215.5">2</text>
<text x="371.9" y="215.5">1</text>
<text x="381" y="215.5">2</text>
<text x="254.6" y="216.9">BL</text>
<text x="331.4" y="222.6">3</text>
<text x="340.4" y="222.6">4</text>
<text x="371.9" y="222.6">3</text>
<text x="381" y="222.6">4</text>
</g>
<g font-size="3.2">
<text x="57.8" y="40.9">3</text>
<text x="180.1" y="40.9">38</text>
<text x="61.3" y="42.7">GND</text>
<text x="171.3" y="42.7">GND</text>
<text x="57.8" y="58.5">8</text>
<text x="180.1" y="58.5">33</text>
<text x="281.8" y="56.8">6</text>
<text x="285.3" y="58.5">VSS</text>
<text x="61.3" y="60.3">GND</text>
<text x="159.9" y="60.3">GND_AGND</text>
<text x="55.8" y="76.2">13</text>
<text x="61.3" y="77.9">GND</text>
<text x="171.3" y="77.9">GND</text>
<text x="180.1" y="76.2">28</text>
<text x="55.8" y="93.8">18</text>
<text x="61.3" y="95.6">GND</text>
<text x="171.3" y="95.6">GND</text>
<text x="180.1" y="93.8">23</text>
<text x="78.9" y="157.3">3</text>
<text x="82.4" y="159.1">GND</text>
<text x="251.3" y="195.8">GND</text>
</g>
<g font-size="3.2" fill="#f00">
<text x="281.8" y="49.7">4</text>
<text x="285.3" y="51.5">VDD</text>
<text x="78.9" y="160.8">4</text>
<text x="82.4" y="162.6">VCC</text>
<text x="252" y="192.2">VCC</text>
</g>
</svg>
